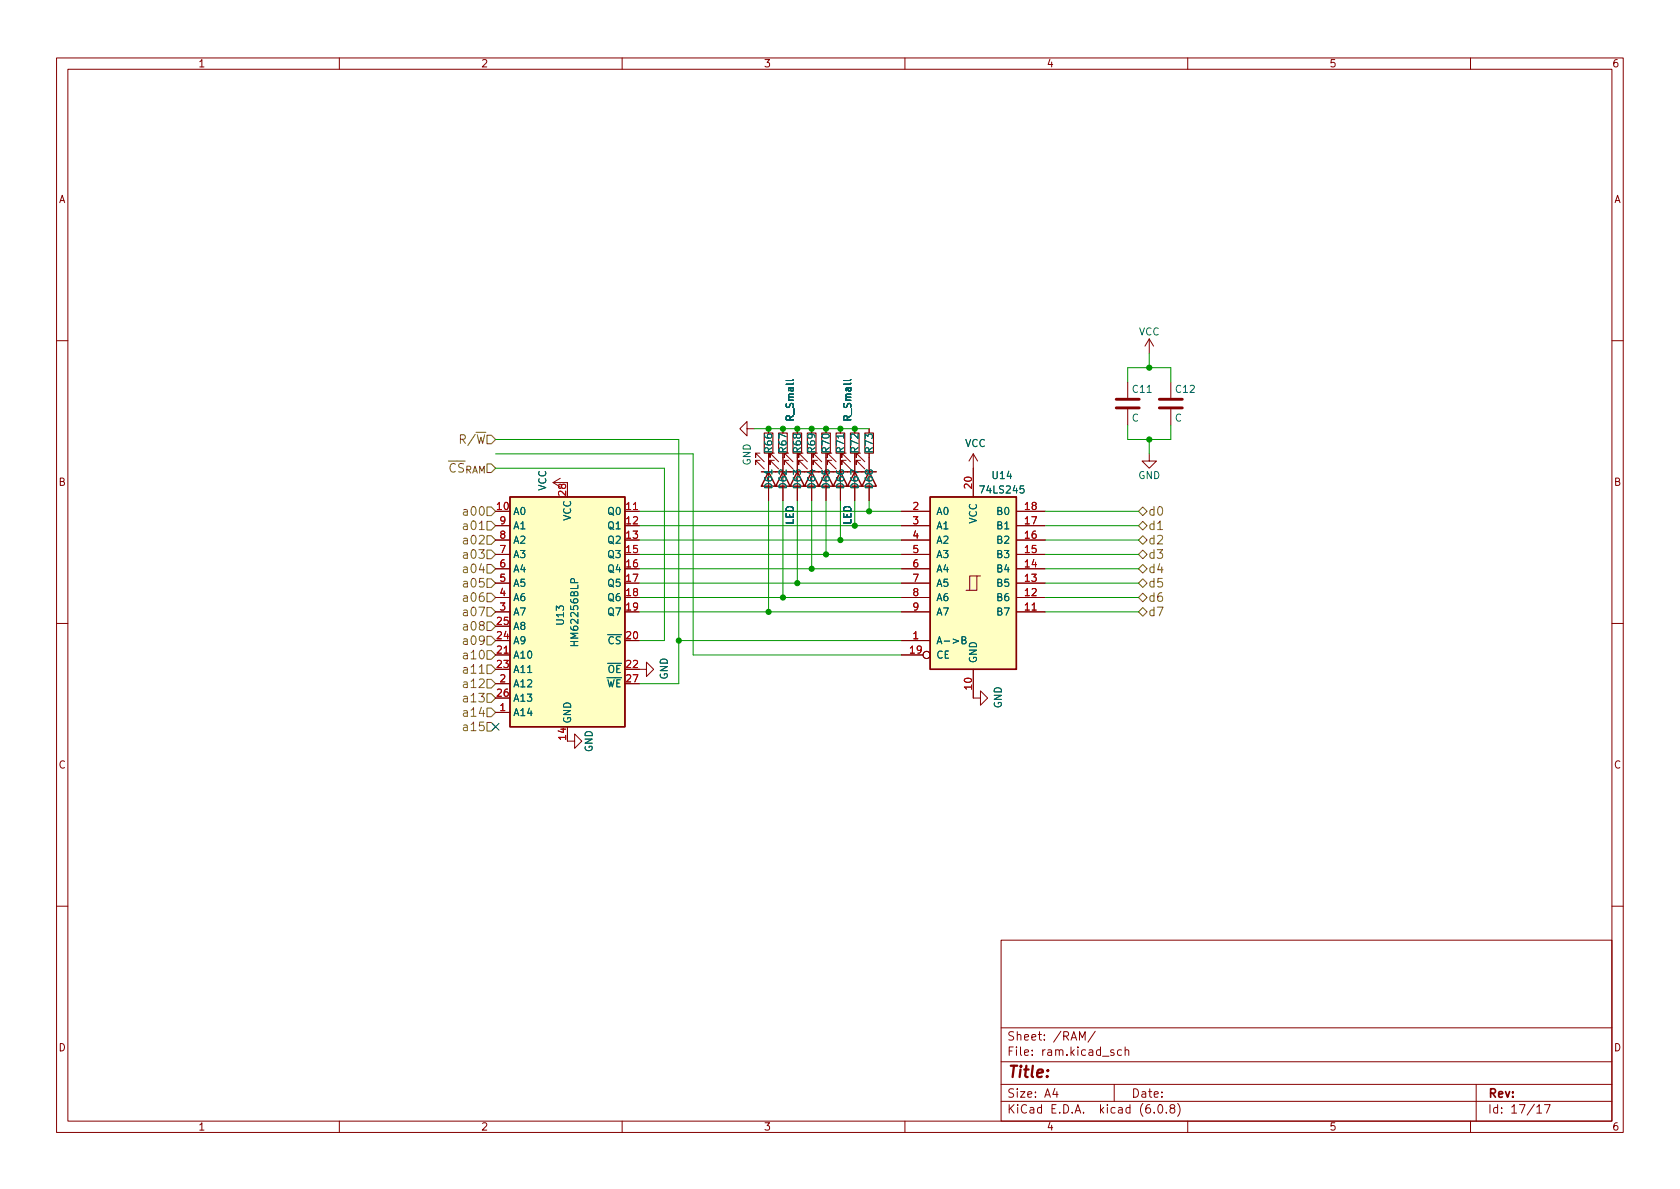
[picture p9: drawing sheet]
<svg xmlns="http://www.w3.org/2000/svg" width="297mm" height="210mm" viewBox="0 0 297 210" stroke-linecap="round" stroke-linejoin="round" font-family="sans-serif">
<g fill="none" stroke="#840000" stroke-width=".18">
<path d="M10 10.2h277v190.1h-277zM12 12.2h273v186.1h-273zM60 10.2v2M110 10.2v2M160 10.2v2M210 10.2v2M260 10.2v2M203.2 59.9l-.8 1.3M203.2 59.9v2.6M203.2 59.9l.8 1.3M10 60.2h2M132.1 75.8v-1.3l-1.3 1.3 1.3 1.3v-1.3h1.2"/>
<path d="M135.9 75.8v.8M138.4 75.8v.8M141 75.8v.8M143.5 75.8v.8M146 75.8v.8M148.6 75.8v.8M151.1 75.8v.8M153.7 75.8v.8M199.4 67.6v2.8M199.4 72.4v2.8M207 67.6v2.8M207 72.4v2.8"/>
<path d="M285 60.2h2M87.6 98h2.6M87.6 95.5h2.6M87.6 93h2.6M97.8 85.3l1.3 .8M97.8 85.3h2.5M99.1 84.6l-1.3 .7M110.5 90.4h2.5M134.4 80.1h-.8v.8v-.8l1.5 1.6M134.4 81.4h-.8v.8v-.8l1.5 1.5M135.9 80.1v3.3M135.9 86v2.5"/>
<path d="M136.9 80.1h-.8v.8v-.8l1.6 1.6M136.9 81.4h-.8v.8v-.8l1.6 1.5M138.4 80.1v3.3M138.4 86v2.5M139.4 80.1h-.7v.8v-.8l1.5 1.6M139.4 81.4h-.7v.8v-.8l1.5 1.5M141 80.1v3.3M141 86v2.5M142 80.1h-.8v.8v-.8l1.5 1.6M142 81.4h-.8v.8v-.8l1.5 1.5M143.5 80.1v3.3M143.5 86v2.5"/>
<path d="M144.5 80.1h-.7v.8v-.8l1.5 1.6M144.5 81.4h-.7v.8v-.8l1.5 1.5M146 80.1v3.3M146 86v2.5M147.1 80.1h-.8v.8v-.8l1.5 1.6M147.1 81.4h-.8v.8v-.8l1.5 1.5M148.6 80.1v3.3M148.6 86v2.5M149.6 80.1h-.8v.8v-.8l1.6 1.6M149.6 81.4h-.8v.8v-.8l1.6 1.5M151.1 80.1v3.3M151.1 86v2.5"/>
<path d="M152.1 80.1h-.7v.8v-.8l1.5 1.6M152.1 81.4h-.7v.8v-.8l1.5 1.5M153.7 80.1v3.3M153.7 86v2.5M159.4 98h5.1M159.4 95.5h5.1M159.4 93h5.1M159.4 90.4h5.1M172.1 80.3l-.8 1.2M172.1 80.3v7.6M172.1 80.3l.7 1.2M179.7 98h5.1"/>
<path d="M179.7 95.5h5.1M179.7 93h5.1M179.7 90.4h5.1M203.2 80.3v1.2h1.3l-1.3 1.3-1.3-1.3h1.3M10 110.2h2M87.6 108.2h2.6M87.6 105.7h2.6M87.6 103.1h2.6M87.6 100.6h2.6M87.6 115.8h2.6M113 118.4h1.3v-1.3l1.3 1.3-1.3 1.2v-1.2M159.4 113.3h5.1"/>
<path d="M159.4 108.2h5.1M159.4 105.7h5.1M159.4 103.1h5.1M159.4 100.6h5.1M159.4 115.8h3.8M172.1 118.4v5h1.3v-1.2l1.2 1.2-1.2 1.3v-1.3M172.7 101.8h-1.3v2.6M173.4 101.8h-.7v2.6h-1.9M179.7 108.2h5.1M179.7 105.7h5.1M179.7 103.1h5.1M179.7 100.6h5.1"/>
<path d="M285 110.2h2M87.6 126h2.6M87.6 120.9h2.6M100.3 131.1h1.3v-1.3l1.3 1.3-1.3 1.2v-1.2M10 160.2h2M177 166.3h108v32h-108zM285 160.2h2M60 198.3v2M110 198.3v2M160 198.3v2M177 194.8h108M177 191.8h108"/>
<path d="M177 187.8h108M177 181.8h108M186.5 192.5l-.4 1h1M186.9 193v1M190.9 183.9v-1.5l.5 1.1 .5-1.1v1.5M193.6 182.4l-1.2 1.9M196.9 185.7l-.3-.1-.2 .2v.3l.5 .1v.4h-.5M197 191.8v3M198.3 185.7l-.4-.1-.3 .3v.4l.1 .3h.6M198.9 185.8l.2-.2 .4 .1 .1 .9M198.9 185.1v1.5M204.1 196.7v.1"/>
<path d="M204.9 195.4l.2-.1a.81 .81 0 0 1 .6 .7 .81 .81 0 0 1-.3 .8h-.2a.81 .81 0 0 1-.6-.6 .81 .81 0 0 1 .3-.8zM206.2 196.7v.1M207.1 196l-.2-.3v-.2l.2-.2 .5 .1 .1 .2-.1 .2-.6 .2-.1 .3v.4l.2 .1h.5l.1-.3-.1-.4-.2-.1M208.2 195.1a1.72 1.72 0 0 1 0 2.3M210 198.3v2M260 198.3v2M261 191.8v6.5M271.7 195.8l.5-.5v1.5M271.7 196.8h.9M273.1 195.3h1l-.7 1.5"/>
<circle cx="163.8" cy="115.8" r=".63"/>
</g>
<path d="M90.2 87.9h20.3v40.6h-20.3zM134.6 83.4h20.3M135.9 83.4l1.3 2.6h-2.6zM138.4 83.4l1.3 2.6h-2.5zM141 83.4l1.2 2.6h-2.5zM143.5 83.4l1.3 2.6h-2.6zM146 83.4l1.3 2.6h-2.5zM148.6 83.4l1.3 2.6h-2.6zM151.1 83.4l1.3 2.6h-2.5zM153.7 83.4l1.2 2.6h-2.5zM164.5 87.9h15.2v30.5h-15.2z" fill="none" stroke="#840000" stroke-width=".25"/>
<path d="M135.1 76.6h1.6v3.5h-1.6zM137.7 76.6h1.5v3.5h-1.5zM140.2 76.6h1.5v3.5h-1.5zM142.7 76.6h1.6v3.5h-1.6zM145.3 76.6h1.5v3.5h-1.5zM147.8 76.6h1.6v3.5h-1.6zM150.4 76.6h1.5v3.5h-1.5zM152.9 76.6h1.5v3.5h-1.5z" fill="none" stroke="#840000" stroke-width=".2"/>
<g fill="#ffffc2" stroke="#ffffc2" stroke-width=".18">
<path d="M164.5 87.9h15.2v30.5h-15.2z"/>
<path d="M90.2 87.9h20.3v40.6h-20.3z"/>
</g>
<path d="M101.6 103l-.1-.6-.2-.1-.3 .1-.1 .6h1.3M170.1 113.2l.5-.1 .2-.2-.1-.2-.6-.1v1.3h.5l.2-.2v-.3l-.3-.2" fill="none" stroke="#006464" stroke-width=".18"/>
<path d="M197.4 72.1h4M197.4 70.6h4M205 72.1h4M205 70.6h4" fill="none" stroke="#840000" stroke-width=".51"/>
<g fill="none" stroke="#725600" stroke-width=".18">
<path d="M86.1 82h.8l.7 .8-.7 .8h-.8zM86.1 94.7h.8l.7 .8-.7 .8h-.8zM86.1 92.2h.8l.7 .8-.7 .7h-.8zM86.1 97.3h.8l.7 .7-.7 .8h-.8zM86.1 99.8h.8l.7 .8-.7 .7h-.8zM86.1 89.7h.8l.7 .7-.7 .8h-.8zM201.3 95.5l.8-.8 .7 .8-.7 .8zM201.3 90.4l.8-.7 .7 .7-.7 .8zM201.3 93l.8-.8 .7 .8-.7 .7zM201.3 98l.8-.7 .7 .7-.7 .8zM86.1 102.4h.8l.7 .7-.7 .8h-.8zM86.1 104.9h.8l.7 .8-.7 .7h-.8z"/>
<path d="M86.1 107.4h.8l.7 .8-.7 .8h-.8zM86.1 110h.8l.7 .7-.7 .8h-.8zM86.1 112.5h.8l.7 .8-.7 .7h-.8zM86.1 115.1h.8l.7 .7-.7 .8h-.8zM86.1 117.6h.8l.7 .8-.7 .7h-.8zM201.3 108.2l.8-.8 .7 .8-.7 .8zM201.3 100.6l.8-.8 .7 .8-.7 .7zM201.3 103.1l.8-.7 .7 .7-.7 .8zM201.3 105.7l.8-.8 .7 .8-.7 .7zM86.1 122.7h.8l.7 .7-.7 .8h-.8zM86.1 125.2h.8l.7 .8-.7 .7h-.8zM86.1 120.1h.8l.7 .8-.7 .8h-.8z"/>
<path d="M86.1 127.8h.8l.7 .7-.7 .8h-.8z"/>
</g>
<g fill="none" stroke="#009600" stroke-width=".18">
<path d="M87.6 77.7h32.4v43.2h-7M133.3 75.8h20.4M199.4 75.2v2.5h7.6v-2.5M199.4 67.6v-2.6h7.6v2.6M203.2 62.5v2.5M203.2 77.7v2.6M87.6 82.8h29.9v30.5h-4.5M87.6 80.3h35v35.5h36.8M113 90.4h46.4M113 98h46.4M113 95.5h46.4M113 93h46.4"/>
<path d="M135.9 88.5v19.7M138.4 88.5v17.2M141 88.5v14.6M143.5 88.5v12.1M146 88.5v9.5M148.6 88.5v7M151.1 88.5v4.5M153.7 88.5v1.9M184.8 90.4h16.5M184.8 98h16.5M184.8 95.5h16.5M184.8 93h16.5"/>
<path d="M113 103.1h46.4M113 108.2h46.4M113 105.7h46.4M113 100.6h46.4M120 113.3h39.4M184.8 103.1h16.5M184.8 108.2h16.5M184.8 105.7h16.5M184.8 100.6h16.5"/>
</g>
<path d="M87 127.9l1.2 1.2M88.2 127.9l-1.2 1.2" fill="none" stroke="#000084" stroke-width=".18"/>
<g fill="#009600" stroke="#009600" stroke-width=".18">
<circle cx="153.7" cy="90.4" r=".46"/>
<circle cx="151.1" cy="75.8" r=".46"/>
<circle cx="148.6" cy="75.8" r=".46"/>
<circle cx="148.6" cy="95.5" r=".46"/>
<circle cx="151.1" cy="93" r=".46"/>
<circle cx="138.4" cy="105.7" r=".46"/>
<circle cx="120" cy="113.3" r=".46"/>
<circle cx="135.9" cy="108.2" r=".46"/>
<circle cx="146" cy="98" r=".46"/>
<circle cx="143.5" cy="100.6" r=".46"/>
<circle cx="141" cy="103.1" r=".46"/>
<circle cx="135.9" cy="75.8" r=".46"/>
<circle cx="138.4" cy="75.8" r=".46"/>
<circle cx="146" cy="75.8" r=".46"/>
<circle cx="143.5" cy="75.8" r=".46"/>
<circle cx="141" cy="75.8" r=".46"/>
<circle cx="203.2" cy="65" r=".46"/>
<circle cx="203.2" cy="77.7" r=".46"/>
</g>
<text font-size="2.8" fill="#840000" x="178" y="190.6">Title:</text>
<g font-size="2.1" fill="#725600">
<text x="73.7" y="83.6">~{CS}_{RAM}</text>
<text x="80.2" y="78.5">R/~{W}</text>
<text x="82.4" y="93.7">a01</text>
<text x="82.4" y="91.2">a00</text>
<text x="202.9" y="91.2">d0</text>
<text x="202.9" y="93.7">d1</text>
<text x="82.4" y="96.3">a02</text>
<text x="82.4" y="98.8">a03</text>
<text x="82.4" y="101.3">a04</text>
<text x="202.9" y="96.3">d2</text>
<text x="202.9" y="98.8">d3</text>
<text x="202.9" y="101.3">d4</text>
<text x="82.4" y="103.9">a05</text>
<text x="82.4" y="106.4">a06</text>
<text x="202.9" y="103.9">d5</text>
<text x="202.9" y="106.4">d6</text>
<text x="82.4" y="109">a07</text>
<text x="82.4" y="111.5">a08</text>
<text x="202.9" y="109">d7</text>
<text x="82.4" y="114">a09</text>
<text x="82.4" y="116.6">a10</text>
<text x="82.4" y="119.1">a11</text>
<text x="82.4" y="124.2">a13</text>
<text x="82.4" y="121.7">a12</text>
<text x="82.4" y="126.7">a14</text>
<text x="82.4" y="129.3">a15</text>
</g>
<g font-size="2.1" fill="#840000">
<text x="178" y="184">Sheet: /RAM/</text>
<text x="178" y="186.7">File: ram.kicad_sch</text>
<text x="178" y="196.9">KiCad E.D.A. kicad (6.0.8)</text>
<text x="178" y="194.1">Size: A4</text>
<text x="200" y="194.1">Date:</text>
<text x="263" y="194.1">Rev:</text>
<text x="263" y="196.9">Id: 17/17</text>
</g>
<g font-size="1.8" fill="#840000">
<text x="35" y="11.9">1</text>
<text x="85" y="11.9">2</text>
<text x="135" y="11.9">3</text>
<text x="185" y="11.9">4</text>
<text x="235" y="11.9">5</text>
<text x="285" y="11.9">6</text>
<text x="10.3" y="35.9">A</text>
<text x="285.3" y="35.9">A</text>
<text x="10.3" y="85.9">B</text>
<text x="285.3" y="85.9">B</text>
<text x="10.3" y="135.9">C</text>
<text x="285.3" y="135.9">C</text>
<text x="10.3" y="185.9">D</text>
<text x="285.3" y="185.9">D</text>
<text x="35" y="199.9">1</text>
<text x="85" y="199.9">2</text>
<text x="135" y="199.9">3</text>
<text x="185" y="199.9">4</text>
<text x="235" y="199.9">5</text>
<text x="285" y="199.9">6</text>
</g>
<g font-size="1.8" fill="#006464">
<text x="201.3" y="59.3">VCC</text>
<text x="200.3" y="69.5">C11</text>
<text x="207.9" y="69.5">C12</text>
<text x="140.3" y="74.2" transform="rotate(-90 140.3 74.2)">R_Small</text>
<text x="150.5" y="74.2" transform="rotate(-90 150.5 74.2)">R_Small</text>
<text x="200.1" y="74.5">C</text>
<text x="207.7" y="74.5">C</text>
<text x="132.7" y="82.3" transform="rotate(-90 132.7 82.3)">GND</text>
<text x="136.5" y="80" transform="rotate(-90 136.5 80)">R66</text>
<text x="139.1" y="80" transform="rotate(-90 139.1 80)">R67</text>
<text x="141.6" y="80" transform="rotate(-90 141.6 80)">R68</text>
<text x="144.1" y="80" transform="rotate(-90 144.1 80)">R69</text>
<text x="146.7" y="80" transform="rotate(-90 146.7 80)">R70</text>
<text x="149.2" y="80" transform="rotate(-90 149.2 80)">R71</text>
<text x="151.8" y="80" transform="rotate(-90 151.8 80)">R72</text>
<text x="154.3" y="80" transform="rotate(-90 154.3 80)">R73</text>
<text x="170.6" y="79">VCC</text>
<text x="96.6" y="86.8" transform="rotate(-90 96.6 86.8)">VCC</text>
<text x="136.5" y="86.3" transform="rotate(-90 136.5 86.3)">D61</text>
<text x="139.1" y="86.3" transform="rotate(-90 139.1 86.3)">D62</text>
<text x="141.6" y="86.3" transform="rotate(-90 141.6 86.3)">D63</text>
<text x="144.1" y="86.3" transform="rotate(-90 144.1 86.3)">D64</text>
<text x="146.7" y="86.3" transform="rotate(-90 146.7 86.3)">D65</text>
<text x="149.2" y="86.3" transform="rotate(-90 149.2 86.3)">D66</text>
<text x="151.8" y="86.3" transform="rotate(-90 151.8 86.3)">D67</text>
<text x="154.3" y="86.3" transform="rotate(-90 154.3 86.3)">D68</text>
<text x="173.6" y="87.2">74LS245</text>
<text x="175.5" y="84.7">U14</text>
<text x="201.2" y="84.7">GND</text>
<text x="90.7" y="91.1">A0</text>
<text x="90.7" y="93.6">A1</text>
<text x="101" y="92.1" transform="rotate(-90 101 92.1)">VCC</text>
<text x="107.6" y="91.1">Q0</text>
<text x="107.6" y="93.6">Q1</text>
<text x="140.3" y="92.8" transform="rotate(-90 140.3 92.8)">LED</text>
<text x="150.5" y="92.8" transform="rotate(-90 150.5 92.8)">LED</text>
<text x="165.5" y="91.1">A0</text>
<text x="165.5" y="93.6">A1</text>
<text x="172.7" y="92.6" transform="rotate(-90 172.7 92.6)">VCC</text>
<text x="176.4" y="93.6">B1</text>
<text x="176.4" y="91.1">B0</text>
<text x="90.7" y="101.2">A4</text>
<text x="90.7" y="98.7">A3</text>
<text x="90.7" y="96.1">A2</text>
<text x="107.6" y="96.1">Q2</text>
<text x="107.6" y="98.7">Q3</text>
<text x="107.6" y="101.2">Q4</text>
<text x="165.5" y="96.1">A2</text>
<text x="165.5" y="98.7">A3</text>
<text x="165.5" y="101.2">A4</text>
<text x="176.4" y="101.2">B4</text>
<text x="176.4" y="98.7">B3</text>
<text x="176.4" y="96.1">B2</text>
<text x="90.7" y="106.3">A6</text>
<text x="90.7" y="103.8">A5</text>
<text x="107.6" y="103.8">Q5</text>
<text x="107.6" y="106.3">Q6</text>
<text x="165.5" y="103.8">A5</text>
<text x="165.5" y="106.3">A6</text>
<text x="176.4" y="106.3">B6</text>
<text x="176.4" y="103.8">B5</text>
<text x="90.7" y="113.9">A9</text>
<text x="90.7" y="111.4">A8</text>
<text x="90.7" y="108.8">A7</text>
<text x="99.7" y="110.4" transform="rotate(-90 99.7 110.4)">U13</text>
<text x="102.2" y="113.9" transform="rotate(-90 102.2 113.9)">HM62256BLP</text>
<text x="106.1" y="113.9">~{CS}</text>
<text x="107.6" y="108.8">Q7</text>
<text x="165.5" y="113.9">A-&gt;B</text>
<text x="165.5" y="108.8">A7</text>
<text x="176.4" y="108.8">B7</text>
<text x="90.7" y="116.5">A10</text>
<text x="90.7" y="119">A11</text>
<text x="106.1" y="119">~{OE}</text>
<text x="165.5" y="116.5">CE</text>
<text x="172.7" y="117.3" transform="rotate(-90 172.7 117.3)">GND</text>
<text x="90.7" y="121.5">A12</text>
<text x="90.7" y="124.1">A13</text>
<text x="105.8" y="121.5">~{WE}</text>
<text x="118.1" y="120.2" transform="rotate(-90 118.1 120.2)">GND</text>
<text x="177.1" y="125.3" transform="rotate(-90 177.1 125.3)">GND</text>
<text x="90.7" y="126.6">A14</text>
<text x="101" y="128" transform="rotate(-90 101 128)">GND</text>
<text x="104.8" y="133" transform="rotate(-90 104.8 133)">GND</text>
</g>
<g font-size="1.8" fill="#a90000">
<text x="100.1" y="87.6" transform="rotate(-90 100.1 87.6)">28</text>
<text x="171.8" y="86.3" transform="rotate(-90 171.8 86.3)">20</text>
<text x="87.9" y="90.2">10</text>
<text x="88.4" y="95.2">8</text>
<text x="88.4" y="92.7">9</text>
<text x="110.8" y="90.2">11</text>
<text x="110.8" y="92.7">12</text>
<text x="110.8" y="95.2">13</text>
<text x="161.4" y="90.2">2</text>
<text x="161.4" y="92.7">3</text>
<text x="161.4" y="95.2">4</text>
<text x="181.3" y="95.2">16</text>
<text x="181.3" y="92.7">17</text>
<text x="181.3" y="90.2">18</text>
<text x="88.4" y="100.3">6</text>
<text x="88.4" y="97.8">7</text>
<text x="110.8" y="97.8">15</text>
<text x="110.8" y="100.3">16</text>
<text x="161.4" y="97.8">5</text>
<text x="161.4" y="100.3">6</text>
<text x="181.3" y="100.3">14</text>
<text x="181.3" y="97.8">15</text>
<text x="88.4" y="107.9">3</text>
<text x="88.4" y="105.4">4</text>
<text x="88.4" y="102.9">5</text>
<text x="110.8" y="102.9">17</text>
<text x="110.8" y="105.4">18</text>
<text x="110.8" y="107.9">19</text>
<text x="161.4" y="102.9">7</text>
<text x="161.4" y="105.4">8</text>
<text x="161.4" y="107.9">9</text>
<text x="181.3" y="107.9">11</text>
<text x="181.3" y="105.4">12</text>
<text x="181.3" y="102.9">13</text>
<text x="87.9" y="113">24</text>
<text x="87.9" y="110.5">25</text>
<text x="110.8" y="113">20</text>
<text x="161.4" y="113">1</text>
<text x="87.9" y="115.6">21</text>
<text x="87.9" y="118.1">23</text>
<text x="110.8" y="118.1">22</text>
<text x="160.9" y="115.6">19</text>
<text x="87.9" y="123.2">26</text>
<text x="88.4" y="125.7">1</text>
<text x="88.4" y="120.6">2</text>
<text x="110.8" y="120.6">27</text>
<text x="171.8" y="121.9" transform="rotate(-90 171.8 121.9)">10</text>
<text x="100.1" y="130.8" transform="rotate(-90 100.1 130.8)">14</text>
</g>
</svg>
